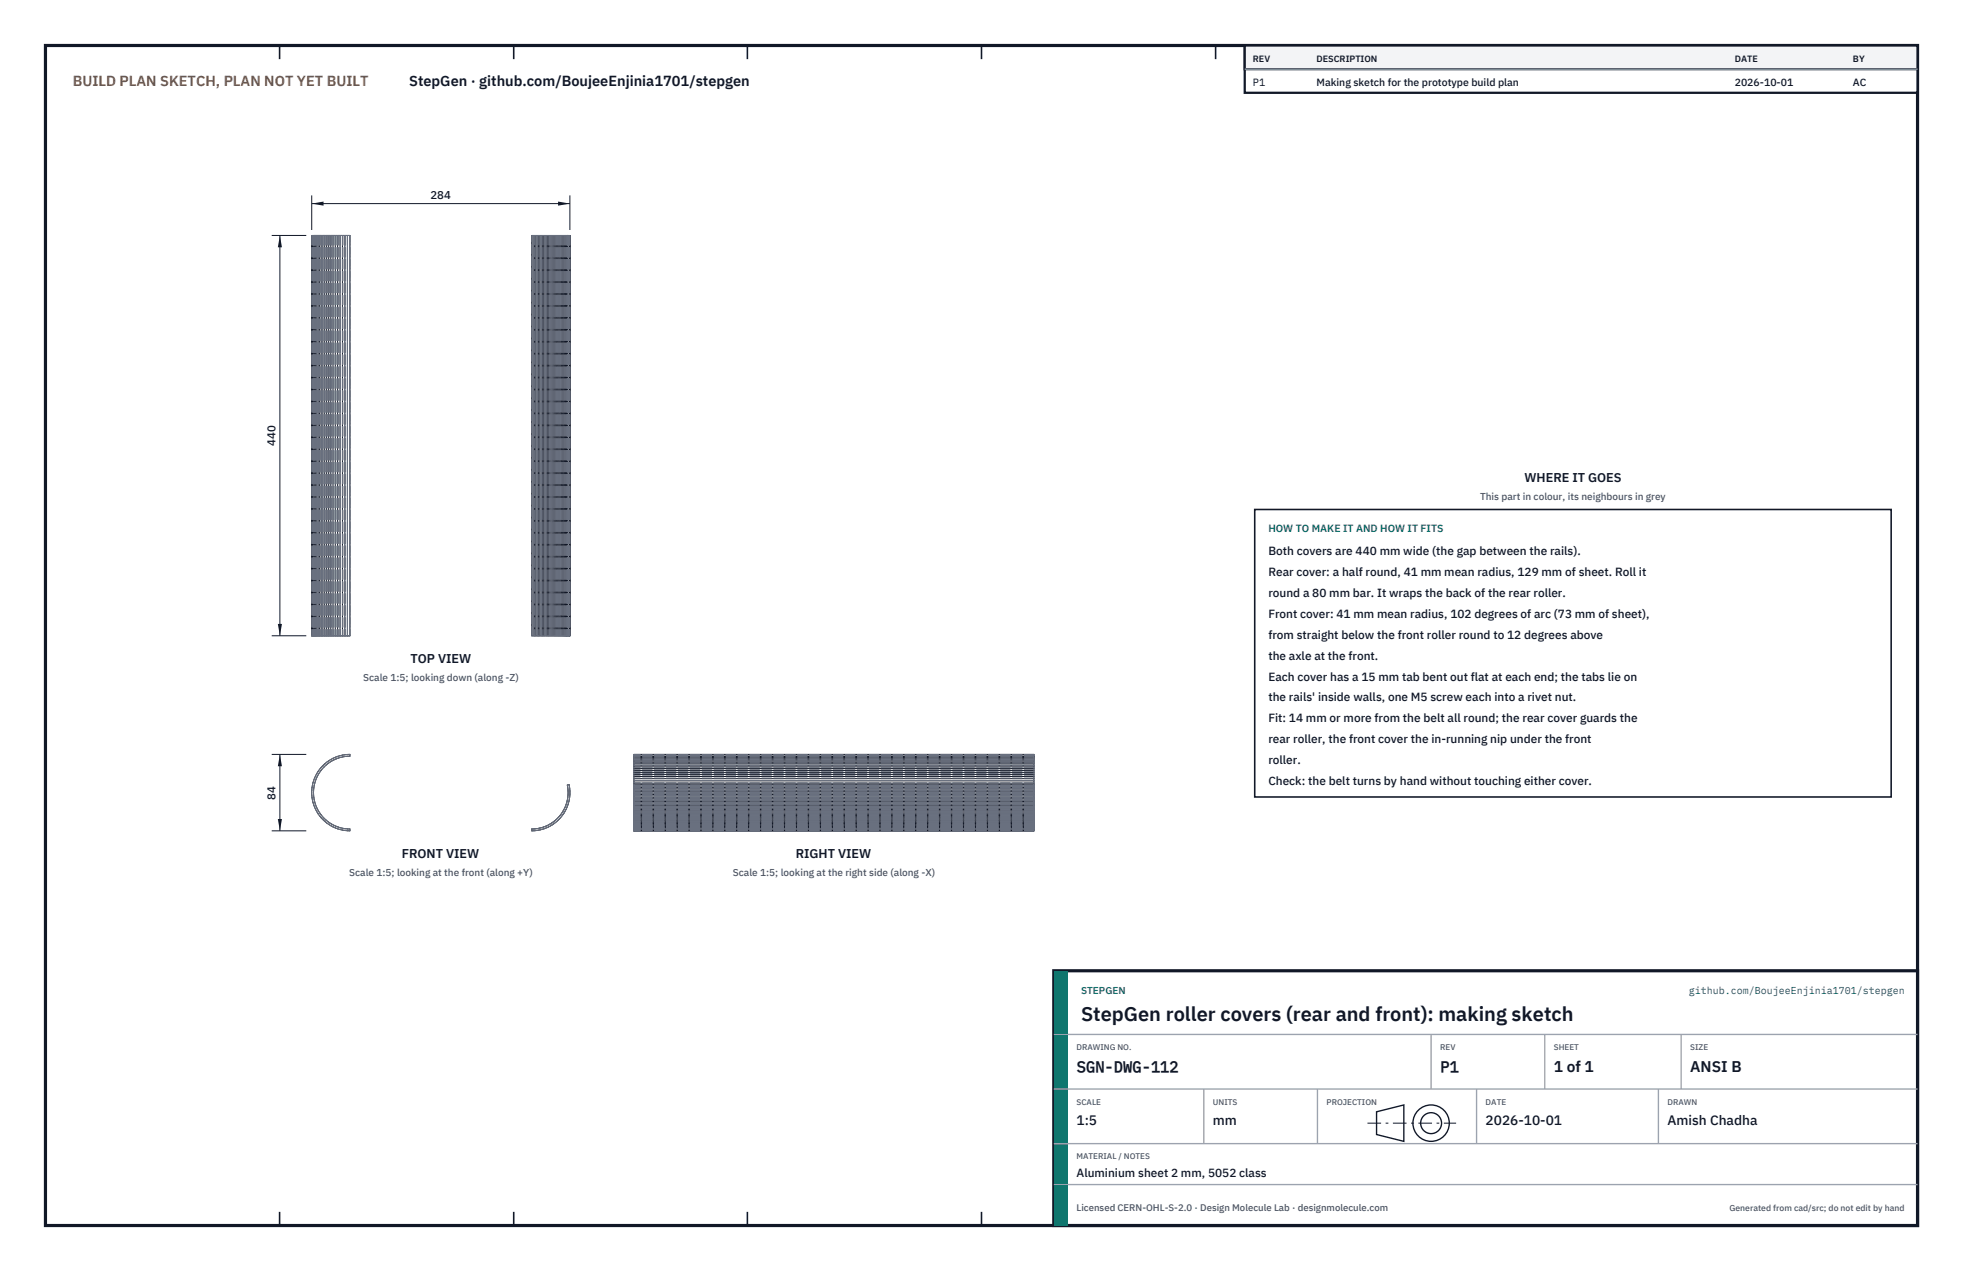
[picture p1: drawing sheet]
<svg xmlns="http://www.w3.org/2000/svg" width="432mm" height="279mm" viewBox="0 0 432 279" stroke-linecap="round" stroke-linejoin="round" font-family="sans-serif">
<path d="M10 10h411.8v259.4h-411.8z" fill="none" stroke="#111827" stroke-width=".7" stroke-linecap="butt"/>
<g fill="none" stroke="#111827" stroke-width=".35">
<path d="M61.5 10v3M113 10v3M164.4 10v3M215.9 10v3M267.4 10v3M318.9 10v3M370.3 10v3M61.5 266.4v3M113 266.4v3M164.4 266.4v3M215.9 266.4v3M267.4 266.4v3"/>
<path d="M318.9 266.4v3M370.3 266.4v3"/>
</g>
<g fill="none" stroke="#111727" stroke-width=".22">
<path d="M68.6 51.8h8.4v88h-8.4zM68.6 51.8v88M68.7 51.8v88M68.9 51.8v88M69 51.8v88M69.2 51.8v88M69.4 51.8v88M69.7 51.8v88M70 51.8v88M70.3 51.8v88M70.6 51.8v88M71 51.8v88"/>
<path d="M71.4 51.8v88M71.9 51.8v88M72.3 51.8v88M72.8 51.8v88M73.2 51.8v88M73.8 51.8v88M74.3 51.8v88M74.8 51.8v88M75.3 51.8v88M75.9 51.8v88M76.4 51.8v88M117 51.8h8.4v88h-8.4z"/>
<path d="M117.3 51.8v88M117.6 51.8v88M117.9 51.8v88M118.1 51.8v88M118.4 51.8v88M118.7 51.8v88M119 51.8v88M119.3 51.8v88M119.6 51.8v88M119.9 51.8v88M120.1 51.8v88M120.4 51.8v88"/>
<path d="M120.7 51.8v88M120.9 51.8v88M121.2 51.8v88M121.4 51.8v88M121.7 51.8v88M121.9 51.8v88M122.1 51.8v88M122.4 51.8v88M122.6 51.8v88M122.8 51.8v88M123 51.8v88M123.2 51.8v88"/>
<path d="M123.4 51.8v88M123.5 51.8v88M123.7 51.8v88M123.9 51.8v88M124 51.8v88M124.1 51.8v88M124.3 51.8v88M124.4 51.8v88M124.5 51.8v88M124.6 51.8v88M124.7 51.8v88M124.8 51.8v88"/>
<path d="M125.2 51.8v88M125.3 51.8v88M71 168.3a8.4 8.4 0 0 1 6-2.5v.4a8 8 0 0 0-8 8 8 8 0 0 0 8 8v.4a8.4 8.4 0 0 1-7.8-5.2 8.4 8.4 0 0 1 1.8-9.1zM124.8 172.6l.4-.1a8.4 8.4 0 0 1-8.2 10.1v-.4a8 8 0 0 0 7.8-9.6zM139.4 165.8h88v16.8h-88zM139.4 166.2h88M139.4 166.3h88M139.4 166.4h88M139.4 166.5h88M139.4 166.7h88M139.4 166.8h88M139.4 167.1h88"/>
<path d="M139.4 167.3h88M139.4 167.6h88M139.4 167.9h88M139.4 168.2h88M139.4 168.6h88M139.4 169h88M139.4 169.4h88M139.4 169.8h88M139.4 170.2h88M139.4 170.7h88M139.4 171.2h88M139.4 171.7h88"/>
<path d="M139.4 172.2h88M139.4 172.5h88M139.4 172.8h88M139.4 173.1h88M139.4 173.4h88M139.4 173.7h88M139.4 174h88M139.4 174.3h88M139.4 174.7h88M139.4 175h88M139.4 175.3h88M139.4 175.6h88"/>
<path d="M139.4 175.9h88M139.4 176.2h88M139.4 176.5h88M139.4 176.8h88M139.4 177.1h88M139.4 177.4h88M139.4 177.7h88M139.4 178h88M139.4 178.2h88M139.4 178.5h88M139.4 178.8h88M139.4 179h88"/>
<path d="M139.4 179.3h88M139.4 179.5h88M139.4 179.8h88M139.4 180h88M139.4 180.2h88M139.4 180.4h88M139.4 180.6h88M139.4 180.8h88M139.4 181h88M139.4 181.2h88M139.4 181.4h88M139.4 181.5h88"/>
<path d="M139.4 181.7h88M139.4 181.8h88M139.4 181.9h88M139.4 182.1h88M139.4 182.2h88M139.4 182.3h88M139.4 182.4h88M139.4 182.5h88M139.4 182.6h88"/>
</g>
<g fill="none" stroke="#6a7180" stroke-width=".22" stroke-dasharray="2.1 .5">
<path d="M68.6 51.8h.1M68.6 51.8v88M68.7 51.8v88M68.7 51.8h.2M68.9 51.8v88M68.9 51.8h.1M69 51.8v88M69 51.8h.1M69 51.8h.2M69.1 51.8v88M69.1 51.8h.1M69.1 51.8h-.1"/>
<path d="M69.2 51.8v88M69.2 51.8h.2M69.2 51.8h-.1M69.4 51.8v88M69.4 51.8h.2M69.4 51.8h-.2M69.4 51.8h.3M69.6 51.8v88M69.6 51.8h.2M69.6 51.8h-.2M69.7 51.8v88M69.7 51.8h.3"/>
<path d="M69.8 51.8v88M69.8 51.8h.2M69.8 51.8h-.2M70 51.8v88M70 51.8h.3M70 51.8h-.2M70.3 51.8v88M70.3 51.8h.3M70.3 51.8h-.3M70.6 51.8v88M70.6 51.8h.3M70.6 51.8h-.3"/>
<path d="M70.6 51.8h.4M70.9 51.8v88M70.9 51.8h.4M70.9 51.8h-.3M71 51.8v88M71 51.8h.4M71.3 51.8v88M71.3 51.8h.4M71.3 51.8h-.4M71.4 51.8v88M71.4 51.8h.5M71.7 51.8v88"/>
<path d="M71.7 51.8h.4M71.7 51.8h-.4M71.9 51.8v88M71.9 51.8h.4M72.1 51.8v88M72.1 51.8h.4M72.1 51.8h-.4M72.3 51.8v88M72.3 51.8h.5M72.5 51.8v88M72.5 51.8h.5M72.5 51.8h-.4"/>
<path d="M72.8 51.8v88M72.8 51.8h.4M73 51.8v88M73 51.8h.4M73 51.8h-.5M73.2 51.8v88M73.2 51.8h.6M73.4 51.8v88M73.4 51.8h.5M73.4 51.8h-.4M73.8 51.8v88M73.8 51.8h.5"/>
<path d="M73.9 51.8v88M73.9 51.8h.5M73.9 51.8h-.5M74.3 51.8v88M74.3 51.8h.5M74.4 51.8v88M74.4 51.8h.5M74.4 51.8h-.5M74.8 51.8v88M74.8 51.8h.5M74.9 51.8v88M74.9 51.8h.5"/>
<path d="M74.9 51.8h-.5M75.3 51.8v88M75.3 51.8h.6M75.4 51.8v88M75.4 51.8h.5M75.4 51.8h-.5M75.9 51.8v88M75.9 51.8h.5M75.9 51.8h-.5M76.4 51.8v88M76.4 51.8h.6M76.4 51.8h-.5"/>
<path d="M77 51.8v88M77 51.8h-.6M117 51.8h.3M117.3 51.8v88M117.3 51.8h.3M117.6 51.8v88M117.6 51.8h.3M117.9 51.8v88M117.9 51.8h.3M118.2 51.8v88M118.2 51.8h.3M118.5 51.8v88"/>
<path d="M118.5 51.8h.3M118.8 51.8v88M118.8 51.8h.3M119.1 51.8v88M119.1 51.8h.3M119.4 51.8v88M119.4 51.8h.3M119.7 51.8v88M119.7 51.8h.3M120 51.8v88M120 51.8h.3M120.3 51.8v88"/>
<path d="M120.3 51.8h.3M120.6 51.8v88M120.6 51.8h.3M120.9 51.8v88M120.9 51.8h.2M121.1 51.8v88M121.1 51.8h.3M121.4 51.8v88M121.4 51.8h.3M121.7 51.8v88M121.7 51.8h.2M121.9 51.8v88"/>
<path d="M121.9 51.8h.3M122.2 51.8v88M122.2 51.8h.2M122.4 51.8v88M122.4 51.8h.2M122.6 51.8v88M122.6 51.8h.3M122.9 51.8v88M122.9 51.8h.2M123.1 51.8v88M123.1 51.8h.2M123.3 51.8v88"/>
<path d="M123.3 51.8h.2M123.5 51.8v88M123.5 51.8h.2M123.7 51.8v88M123.7 51.8h.2M123.9 51.8v88M123.9 51.8h.1M124 51.8v88M124 51.8h.2M124.2 51.8v88M124.2 51.8h.2M124.4 51.8v88"/>
<path d="M124.4 51.8h.1M124.5 51.8v88M124.5 51.8h.1M124.6 51.8v88M124.6 51.8h.2M124.8 51.8v88M124.8 51.8h.1M124.9 51.8v88M124.9 51.8h-.1M124.9 51.8h.1M125 51.8v88M125 51.8h.1"/>
<path d="M125 51.8h-.1M125.1 51.8v88M125.1 51.8h.1M125.2 51.8v88M125.2 51.8h.1M125.3 51.8v88M125.3 51.8h.1M125.4 51.8v88M125.4 51.8h.1M68.6 139.8h.1M68.7 139.8h.2M68.9 139.8h.1"/>
<path d="M69 139.8h.1M69 139.8h.2M69.1 139.8h.1M69.1 139.8h-.1M69.2 139.8h.2M69.2 139.8h-.1M69.4 139.8h.2M69.4 139.8h-.2M69.4 139.8h.3M69.6 139.8h.2M69.6 139.8h-.2M69.7 139.8h.3"/>
<path d="M69.8 139.8h.2M69.8 139.8h-.2M70 139.8h.3M70 139.8h-.2M70.3 139.8h.3M70.3 139.8h-.3M70.6 139.8h.3M70.6 139.8h-.3M70.6 139.8h.4M70.9 139.8h.4M70.9 139.8h-.3M71 139.8h.4"/>
<path d="M71.3 139.8h.4M71.3 139.8h-.4M71.4 139.8h.5M71.7 139.8h.4M71.7 139.8h-.4M71.9 139.8h.4M72.1 139.8h.4M72.1 139.8h-.4M72.3 139.8h.5M72.5 139.8h.5M72.5 139.8h-.4M72.8 139.8h.4"/>
<path d="M73 139.8h.4M73 139.8h-.5M73.2 139.8h.6M73.4 139.8h.5M73.4 139.8h-.4M73.8 139.8h.5M73.9 139.8h.5M73.9 139.8h-.5M74.3 139.8h.5M74.4 139.8h.5M74.4 139.8h-.5M74.8 139.8h.5"/>
<path d="M74.9 139.8h.5M74.9 139.8h-.5M75.3 139.8h.6M75.4 139.8h.5M75.4 139.8h-.5M75.9 139.8h.5M75.9 139.8h-.5M76.4 139.8h.6M76.4 139.8v-88M76.4 139.8h-.5M77 139.8v-88M77 139.8h-.6"/>
<path d="M117 139.8h.3M117 139.8v-88M117.3 139.8h.3M117.6 139.8h.3M117.9 139.8h.3M118.2 139.8h.3M118.5 139.8h.3M118.8 139.8h.3M119.1 139.8h.3M119.4 139.8h.3M119.7 139.8h.3M120 139.8h.3"/>
<path d="M120.3 139.8h.3M120.6 139.8h.3M120.9 139.8h.2M121.1 139.8h.3M121.4 139.8h.3M121.7 139.8h.2M121.9 139.8h.3M122.2 139.8h.2M122.4 139.8h.2M122.6 139.8h.3M122.9 139.8h.2M123.1 139.8h.2"/>
<path d="M123.3 139.8h.2M123.5 139.8h.2M123.7 139.8h.2M123.9 139.8h.1M124 139.8h.2M124.2 139.8h.2M124.4 139.8h.1M124.5 139.8h.1M124.6 139.8h.2M124.8 139.8h.1M124.9 139.8h-.1M124.9 139.8h.1"/>
<path d="M125 139.8h.1M125 139.8h-.1M125.1 139.8h.1M125.2 139.8h.1M125.3 139.8h.1M125.4 139.8h.1M68.6 174.2v.6M68.6 174.8v.5M68.6 173.7v.5M68.6 175.3l.1 .6M68.6 173.1v.6M68.7 175.9l.2 .5"/>
<path d="M68.7 172.6l-.1 .5M68.9 176.4l.1 .5M68.9 172.1l-.2 .5M69 174.2v-.5M69 173.7v-.5M69 174.8v-.6M69 176.9l.2 .6M69 171.5l-.1 .6M69 173.2l.1-.5M69 175.3v-.5M69.1 172.7l.1-.5M69.1 175.8l-.1-.5"/>
<path d="M69.2 177.5l.2 .5M69.2 171l-.2 .5M69.2 172.2l.2-.5M69.2 176.3l-.1-.5M69.4 171.7l.2-.5M69.4 176.8l-.2-.5M69.4 178l.3 .4M69.4 170.5l-.2 .5M69.6 171.2l.2-.5M69.6 177.3l-.2-.5M69.7 178.4l.3 .5M69.7 170l-.3 .5"/>
<path d="M69.8 170.7l.2-.5M69.8 177.8l-.2-.5M70 178.9l.3 .4M70 169.6l-.3 .4M70 170.2l.3-.4M70 178.2l-.2-.4M70.3 179.3l.3 .5M70.3 169.1l-.3 .5M70.3 169.8l.3-.4M70.3 178.7l-.3-.5M70.6 169.4l.3-.4M70.6 179.1l-.3-.4"/>
<path d="M70.6 179.8l.4 .4M70.6 168.7l-.3 .4M70.9 169l.4-.4M70.9 179.5l-.3-.4M71 168.3l-.4 .4M71.3 168.6l.4-.4M71.3 179.9l-.4-.4M71.4 167.9l-.4 .4M71.7 168.2l.4-.3M71.9 167.6l-.5 .3M72.1 167.9l.4-.3M72.3 167.3l-.4 .3"/>
<path d="M72.5 167.6l.5-.3M72.8 167l-.5 .3M73 167.3l.4-.2M73.2 166.7l-.4 .3M73.4 167.1l.5-.3M73.8 166.5l-.6 .2M73.9 166.8l.5-.1M74.3 166.3l-.5 .2M74.4 166.7l.5-.2M74.8 166.1l-.5 .2M74.9 166.5l.5-.1M75.3 166l-.5 .1"/>
<path d="M75.4 166.4l.5-.1M75.9 165.9l-.6 .1M75.9 166.3l.5-.1M76.4 165.9h-.5M76.4 166.2h.6M77 165.8l-.6 .1M77 166.2v-.4M122.6 179.9l-.2 .2M122.8 179.7l-.2 .2M123 179.5l-.2 .2M123.1 180l.2-.2M123.2 179.3l-.2 .2"/>
<path d="M123.3 179.8l.2-.3M123.4 179l-.2 .3M123.5 179.5l.2-.2M123.5 178.8l-.1 .2M123.7 179.3l.2-.3M123.7 178.5l-.2 .3M123.9 178.3l-.2 .2M123.9 179l.1-.2M124 178l-.1 .3M124 178.8l.2-.3M124.1 177.8l-.1 .2M124.2 178.5l.2-.3"/>
<path d="M124.3 177.5l-.2 .3M124.4 178.2l.1-.2M124.4 177.2l-.1 .3M124.5 177l-.1 .2M124.5 178l.1-.3M124.6 176.7l-.1 .3M124.6 177.7l.2-.3M124.7 176.4l-.1 .3M124.7 176.1v.3M124.8 177.4l.1-.3M124.8 172.6v.3M124.8 175.8l-.1 .3"/>
<path d="M124.8 172.9l.1 .3M124.9 175.5l-.1 .3M124.9 177.1l.1-.3M124.9 173.2v.3M124.9 175.2v.3M124.9 173.5l.1 .2M124.9 174.9v.3M125 173.7v.3M125 174.6l-.1 .3M125 174v.3M125 176.8l.1-.3M125 174.3v.3"/>
<path d="M125.1 176.5v-.3M125.1 176.2l.1-.3M125.2 172.5l-.4 .1M125.2 175.9l.1-.3M125.2 172.8v-.3M125.3 175.6v-.3M125.3 173.1l-.1-.3M125.3 175.3v-.3M125.3 173.4v-.3M125.3 175l.1-.3M125.3 173.7v-.3M125.4 174.7v-.4"/>
<path d="M125.4 174l-.1-.3M125.4 174.3v-.3M139.4 165.8v.1M139.4 172.7v-.2M139.4 173.2v-.5M139.4 173.7v-.5M139.4 174.2v-.5M139.4 174.8v-.6M139.4 175.3v-.5M139.4 175.8v-.5M139.4 176.3v-.5M139.4 176.8v-.5"/>
<path d="M139.4 177.3v-.5M139.4 177.8v-.5M139.4 178.2v-.4M139.4 178.7v-.5M139.4 179.1v-.4M139.4 179.5v-.4M139.4 179.9v-.4M139.4 179.8v.4M139.4 179.3v.5M139.4 178.9v.4M139.4 178.4v.5M139.4 178v.4"/>
<path d="M139.4 177.5v.5M139.4 176.9v.6M139.4 176.4v.5M139.4 175.9v.5M139.4 175.3v.6M139.4 174.8v.5M139.4 174.2v.6M139.4 173.7v.5M139.4 173.1v.6M139.4 172.6v.5M139.4 172.1v.5M139.4 171.5v.6"/>
<path d="M139.4 171v.5M139.4 170.5v.5M139.4 170v.5M139.4 169.6v.4M139.4 169.1v.5M139.4 168.7v.4M139.4 168.3v.4M139.4 167.9v.4M139.4 167.6v.3M139.4 167.3v.3M139.4 167v.3M139.4 166.7v.3"/>
<path d="M139.4 166.5v.2M139.4 166.3v.2M139.4 166.1v.2M139.4 166v.1M139.4 165.9v.1M139.4 165.9h.1M139.4 179.9v.2M139.4 179.7v.2M139.4 179.5v.2M139.4 179.3v.2M139.4 179v.3M139.4 178.8v.2"/>
<path d="M139.4 178.5v.3M139.4 178.3v.2M139.4 178v.3M139.4 177.8v.2M139.4 177.5v.3M139.4 177.2v.3M139.4 177v.2M139.4 176.7v.3M139.4 176.4v.3M139.4 176.1v.3M139.4 175.8v.3M139.4 175.5v.3"/>
<path d="M139.4 175.2v.3M139.4 174.9v.3M139.4 174.6v.3M139.4 174.3v.3M139.4 174v.3M139.4 173.7v.3M139.4 173.5v.2M139.4 173.2v.3M139.4 172.9v.3M139.4 172.6v.3M139.4 172.5v.1M227.4 165.8v.1"/>
<path d="M227.4 165.9h-88M227.4 172.7h-88M227.4 172.7v-.2M227.4 173.2h-88M227.4 173.2v-.5M227.4 173.7h-88M227.4 173.7v-.5M227.4 174.2h-88M227.4 174.2v-.5M227.4 174.8h-88M227.4 174.8v-.6M227.4 175.3h-88"/>
<path d="M227.4 175.3v-.5M227.4 175.8h-88M227.4 175.8v-.5M227.4 176.3h-88M227.4 176.3v-.5M227.4 176.8h-88M227.4 176.8v-.5M227.4 177.3h-88M227.4 177.3v-.5M227.4 177.8h-88M227.4 177.8v-.5M227.4 178.2h-88"/>
<path d="M227.4 178.2v-.4M227.4 178.7h-88M227.4 178.7v-.5M227.4 179.1h-88M227.4 179.1v-.4M227.4 179.5h-88M227.4 179.5v-.4M227.4 179.9h-88M227.4 179.9v-.4M227.4 179.8h-88M227.4 179.8v.4M227.4 179.3h-88"/>
<path d="M227.4 179.3v.5M227.4 178.9h-88M227.4 178.9v.4M227.4 178.4h-88M227.4 178.4v.5M227.4 178h-88M227.4 178v.4M227.4 177.5h-88M227.4 177.5v.5M227.4 176.9h-88M227.4 176.9v.6M227.4 176.4h-88"/>
<path d="M227.4 176.4v.5M227.4 175.9h-88M227.4 175.9v.5M227.4 175.3v.6M227.4 174.8v.5M227.4 174.2v.6M227.4 173.7v.5M227.4 173.1h-88M227.4 173.1v.6M227.4 172.6h-88M227.4 172.6v.5M227.4 172.1h-88"/>
<path d="M227.4 172.1v.5M227.4 171.5h-88M227.4 171.5v.6M227.4 171h-88M227.4 171v.5M227.4 170.5h-88M227.4 170.5v.5M227.4 170h-88M227.4 170v.5M227.4 169.6h-88M227.4 169.6v.4M227.4 169.1h-88"/>
<path d="M227.4 169.1v.5M227.4 168.7h-88M227.4 168.7v.4M227.4 168.3h-88M227.4 168.3v.4M227.4 167.9h-88M227.4 167.9v.4M227.4 167.6h-88M227.4 167.6v.3M227.4 167.3h-88M227.4 167.3v.3M227.4 167h-88"/>
<path d="M227.4 167v.3M227.4 166.7h-88M227.4 166.7v.3M227.4 166.5h-88M227.4 166.5v.2M227.4 166.3h-88M227.4 166.3v.2M227.4 166.1h-88M227.4 166.1v.2M227.4 166h-88M227.4 166v.1M227.4 165.9v.1"/>
<path d="M227.4 165.9h.1M227.4 179.9v.2M227.4 179.7h-88M227.4 179.7v.2M227.4 179.5v.2M227.4 179.3v.2M227.4 179h-88M227.4 179v.3M227.4 178.8h-88M227.4 178.8v.2M227.4 178.5h-88M227.4 178.5v.3"/>
<path d="M227.4 178.3h-88M227.4 178.3v.2M227.4 178v.3M227.4 177.8v.2M227.4 177.5v.3M227.4 177.2h-88M227.4 177.2v.3M227.4 177h-88M227.4 177v.2M227.4 176.7h-88M227.4 176.7v.3M227.4 176.4v.3"/>
<path d="M227.4 176.1h-88M227.4 176.1v.3M227.4 175.8v.3M227.4 175.5h-88M227.4 175.5v.3M227.4 175.2h-88M227.4 175.2v.3M227.4 174.9h-88M227.4 174.9v.3M227.4 174.6h-88M227.4 174.6v.3M227.4 174.3h-88"/>
<path d="M227.4 174.3v.3M227.4 174h-88M227.4 174v.3M227.4 173.7v.3M227.4 173.5h-88M227.4 173.5v.2M227.4 173.2v.3M227.4 172.9h-88M227.4 172.9v.3M227.4 172.6v.3M227.4 172.5v.1M71 180.2l.4 .4"/>
<path d="M71.4 180.6l.5 .3M71.7 180.3l-.4-.4M71.9 180.9l.4 .3M72.1 180.6l-.4-.3M72.3 181.2l.5 .3M72.5 180.9l-.4-.3M72.8 181.5l.4 .3M73 181.2l-.5-.3M73.2 181.8l.6 .2M73.4 181.4l-.4-.2M73.8 182l.5 .2M73.9 181.6l-.5-.2"/>
<path d="M74.3 182.2l.5 .1M74.4 181.8l-.5-.2M74.8 182.3l.5 .2M74.9 182l-.5-.2M75.3 182.5l.6 .1M75.4 182.1l-.5-.1M75.9 182.6h.5M75.9 182.2l-.5-.1M76.4 182.6h.6M76.4 182.2h-.5M77 182.2h-.6M77 182.6v-.4"/>
<path d="M117 182.6h.3M117 182.2v.4M117.3 182.2h-.3M117.3 182.6h.3M117.6 182.2h-.3M117.6 182.6h.3M117.9 182.2h-.3M117.9 182.6l.3-.1M118.1 182.1l-.2 .1M118.2 182.5h.3M118.4 182.1h-.3M118.5 182.5l.3-.1"/>
<path d="M118.7 182l-.3 .1M118.8 182.4h.3M119 182h-.3M119.1 182.4l.3-.1M119.3 181.9l-.3 .1M119.4 182.3l.3-.1M119.6 181.8l-.3 .1M119.7 182.2l.3-.1M119.9 181.7l-.3 .1M120 182.1l.3-.2M120.1 181.6l-.2 .1M120.3 181.9l.3-.1"/>
<path d="M120.4 181.5l-.3 .1M120.6 181.8l.3-.1M120.7 181.3l-.3 .2M120.9 181.7l.2-.2M120.9 181.2l-.2 .1M121.1 181.5l.3-.1M121.2 181l-.3 .2M121.4 181.4l.3-.2M121.4 180.9l-.2 .1M121.7 181.2l.2-.2M121.7 180.7l-.3 .2M121.9 181l.3-.2"/>
<path d="M121.9 180.5l-.2 .2M122.1 180.3l-.2 .2M122.2 180.8l.2-.2M122.4 180.1l-.3 .2M122.4 180.6l.2-.2M122.6 180.4l.3-.2M122.9 180.2l.2-.2M139.4 180.3v-.4M139.4 180.6v-.3M139.4 180.9v-.3M139.4 181.2v-.3M139.4 181.4v-.2"/>
<path d="M139.4 181.6v-.2M139.4 181.8v-.2M139.4 182v-.2M139.4 182.1v-.1M139.4 182.2v-.1M139.4 182.2h.1M139.4 182.6v-.4M139.4 182.6h.1M139.4 182.5v.1M139.4 182.3v.2M139.4 182.2v.1M139.4 182v.2"/>
<path d="M139.4 181.8v.2M139.4 181.5v.3M139.4 181.2v.3M139.4 180.9v.3M139.4 180.6v.3M139.4 180.2v.4M139.4 182.2v.4M139.4 182.2h88M139.4 182.1v.1M139.4 182.1h.1M139.4 182v.1M139.4 182h.1"/>
<path d="M139.4 181.9v.1M139.4 181.8v.1M139.4 181.7v.1M139.4 181.6v.1M139.4 181.5v.1M139.4 181.3v.2M139.4 181.2v.1M139.4 181v.2M139.4 180.9v.1M139.4 180.7v.2M139.4 180.5v.2M139.4 180.3v.2"/>
<path d="M139.4 180.1v.2M227.4 180.3h-88M227.4 180.3v-.4M227.4 180.6h-88M227.4 180.6v-.3M227.4 180.9h-88M227.4 180.9v-.3M227.4 181.2h-88M227.4 181.2v-.3M227.4 181.4h-88M227.4 181.4v-.2M227.4 181.6h-88"/>
<path d="M227.4 181.6v-.2M227.4 181.8h-88M227.4 181.8v-.2M227.4 182h-88M227.4 182v-.2M227.4 182.1h-88M227.4 182.1v-.1M227.4 182.2h-88M227.4 182.2v-.1M227.4 182.2h.1M227.4 182.6h-88M227.4 182.6v-.4"/>
<path d="M227.4 182.6h.1M227.4 182.5h-88M227.4 182.5v.1M227.4 182.3h-88M227.4 182.3v.2M227.4 182.2v.1M227.4 182v.2M227.4 181.8v.2M227.4 181.5h-88M227.4 181.5v.3M227.4 181.2v.3M227.4 180.9v.3"/>
<path d="M227.4 180.6v.3M227.4 180.2h-88M227.4 180.2v.4M227.4 182.2v.4M227.4 182.1v.1M227.4 182.1h.1M227.4 182v.1M227.4 182h.1M227.4 181.9h-88M227.4 181.9v.1M227.4 181.8v.1M227.4 181.7h-88"/>
<path d="M227.4 181.7v.1M227.4 181.6v.1M227.4 181.5v.1M227.4 181.3h-88M227.4 181.3v.2M227.4 181.2v.1M227.4 181h-88M227.4 181v.2M227.4 180.9v.1M227.4 180.7h-88M227.4 180.7v.2M227.4 180.5h-88"/>
<path d="M227.4 180.5v.2M227.4 180.3v.2M227.4 180.1h-88M227.4 180.1v.2"/>
</g>
<path d="M68.6 43v7.6M68.6 44.8h56.8M125.4 43v7.6" fill="none" stroke="#111827" stroke-width=".22"/>
<path d="M68.6 44.8l2.6-.5v.9zM122.8 44.3v.9l2.6-.4z" fill="#111827"/>
<path d="M59.8 51.8h7.6M61.6 51.8v88M59.8 139.8h7.6" fill="none" stroke="#111827" stroke-width=".22"/>
<path d="M61.6 51.8l-.5 2.6h.9zM61.1 137.2h.9l-.4 2.6z" fill="#111827"/>
<path d="M59.8 165.8h7.6M61.6 165.8v16.8M59.8 182.6h7.6" fill="none" stroke="#111827" stroke-width=".22"/>
<path d="M61.6 165.8l-.5 2.6h.9zM61.1 180h.9l-.4 2.6z" fill="#111827"/>
<path d="M276 112h140v63.2h-140z" fill="#fff" stroke="#111827" stroke-width=".35"/>
<path d="M273.8 10h148v10.4h-148z" fill="#fff" stroke="#111827" stroke-width=".5"/>
<path d="M273.8 10h148v5.2h-148z" fill="#f3f4f6" stroke="#111827" stroke-width=".5"/>
<path d="M273.8 15.2h148" fill="none" stroke="#9ca3af" stroke-width=".3"/>
<path d="M231.8 213.4h190v56h-190z" fill="#fff" stroke="#111827" stroke-width=".7" stroke-linecap="butt"/>
<path d="M231.8 213.4h3v56h-3z" fill="#0f766e"/>
<path d="M231.8 227.4h190M231.8 239.4h190M264.8 239.4v12M289.8 239.4v12M314.8 227.4v12M324.8 239.4v12M339.8 227.4v12M364.8 239.4v12M369.8 227.4v12M231.8 251.4h190M231.8 260.4h190" fill="none" stroke="#9ca3af" stroke-width=".3"/>
<g fill="none" stroke="#111827" stroke-width=".3">
<path d="M302.8 244.4l6-1.5v8l-6-1.5z"/>
<circle cx="314.8" cy="246.9" r="4"/>
<circle cx="314.8" cy="246.9" r="2.3"/>
</g>
<path d="M300.8 246.9h19.5" fill="none" stroke="#111827" stroke-width=".22" stroke-dasharray="3 1 .6 1" stroke-linecap="butt"/>
<text font-size="4.4" fill="#111827" x="237.8" y="224.4">StepGen roller covers (rear and front): making sketch</text>
<g font-size="3.4" fill="#111827">
<text x="236.8" y="235.6">SGN-DWG-112</text>
<text x="316.8" y="235.6">P1</text>
<text x="341.8" y="235.6">1 of 1</text>
<text x="371.8" y="235.6">ANSI B</text>
</g>
<text font-size="3.2" fill="#b45309" x="16" y="19">BUILD PLAN SKETCH, PLAN NOT YET BUILT</text>
<text font-size="3.2" fill="#111827" x="90" y="19">StepGen · github.com/BoujeeEnjinia1701/stepgen</text>
<g font-size="3" fill="#111827">
<text x="236.8" y="247.2">1:5</text>
<text x="266.8" y="247.2">mm</text>
<text x="326.8" y="247.2">2026-10-01</text>
<text x="366.8" y="247.2">Amish Chadha</text>
</g>
<g font-size="2.8" fill="#111827">
<text x="335.3" y="106">WHERE IT GOES</text>
<text x="90.3" y="145.8">TOP VIEW</text>
<text x="88.4" y="188.7">FRONT VIEW</text>
<text x="175" y="188.7">RIGHT VIEW</text>
</g>
<g font-size="2.6" fill="#111827">
<text x="279" y="122">Both covers are 440 mm wide (the gap between the rails).</text>
<text x="279" y="126.6">Rear cover: a half round, 41 mm mean radius, 129 mm of sheet. Roll it</text>
<text x="279" y="131.2">round a 80 mm bar. It wraps the back of the rear roller.</text>
<text x="279" y="135.8">Front cover: 41 mm mean radius, 102 degrees of arc (73 mm of sheet),</text>
<text x="279" y="140.4">from straight below the front roller round to 12 degrees above</text>
<text x="279" y="145">the axle at the front.</text>
<text x="279" y="149.6">Each cover has a 15 mm tab bent out flat at each end; the tabs lie on</text>
<text x="279" y="154.2">the rails' inside walls, one M5 screw each into a rivet nut.</text>
<text x="279" y="158.8">Fit: 14 mm or more from the belt all round; the rear cover guards the</text>
<text x="279" y="163.4">rear roller, the front cover the in-running nip under the front</text>
<text x="279" y="168">roller.</text>
<text x="279" y="172.6">Check: the belt turns by hand without touching either cover.</text>
<text x="236.8" y="258.8">Aluminium sheet 2 mm, 5052 class</text>
</g>
<g font-size="2.5" fill="#111827">
<text x="94.7" y="43.8">284</text>
<text x="60.6" y="98" transform="rotate(-90 60.6 98)">440</text>
<text x="60.6" y="175.8" transform="rotate(-90 60.6 175.8)">84</text>
</g>
<g font-size="2.3" fill="#111827">
<text x="275.6" y="18.8">P1</text>
<text x="289.6" y="18.8">Making sketch for the prototype build plan</text>
<text x="381.6" y="18.8">2026-10-01</text>
<text x="407.6" y="18.8">AC</text>
</g>
<text font-size="2.3" fill="#0f766e" x="279" y="117">HOW TO MAKE IT AND HOW IT FITS</text>
<g font-size="2.2" fill="#4b5563">
<text x="325.6" y="110">This part in colour, its neighbours in grey</text>
<text x="79.9" y="149.8">Scale 1:5; looking down (along -Z)</text>
<text x="76.8" y="192.7">Scale 1:5; looking at the front (along +Y)</text>
<text x="161.2" y="192.7">Scale 1:5; looking at the right side (along -X)</text>
</g>
<g font-size="2.2" fill="#0f766e">
<text x="237.8" y="218.4">STEPGEN</text>
<text x="371.5" y="218.4">github.com/BoujeeEnjinia1701/stepgen</text>
</g>
<text font-size="2.1" fill="#4b5563" x="236.8" y="266.2">Licensed CERN-OHL-S-2.0 · Design Molecule Lab · designmolecule.com</text>
<g font-size="2" fill="#111827">
<text x="275.6" y="13.6">REV</text>
<text x="289.6" y="13.6">DESCRIPTION</text>
<text x="381.6" y="13.6">DATE</text>
<text x="407.6" y="13.6">BY</text>
</g>
<text font-size="1.9" fill="#4b5563" x="380.4" y="266.2">Generated from cad/src; do not edit by hand</text>
<g font-size="1.8" fill="#4b5563">
<text x="236.8" y="230.8">DRAWING NO.</text>
<text x="316.8" y="230.8">REV</text>
<text x="341.8" y="230.8">SHEET</text>
<text x="371.8" y="230.8">SIZE</text>
<text x="236.8" y="242.8">SCALE</text>
<text x="266.8" y="242.8">UNITS</text>
<text x="291.8" y="242.8">PROJECTION</text>
<text x="326.8" y="242.8">DATE</text>
<text x="366.8" y="242.8">DRAWN</text>
<text x="236.8" y="254.8">MATERIAL / NOTES</text>
</g>
</svg>
